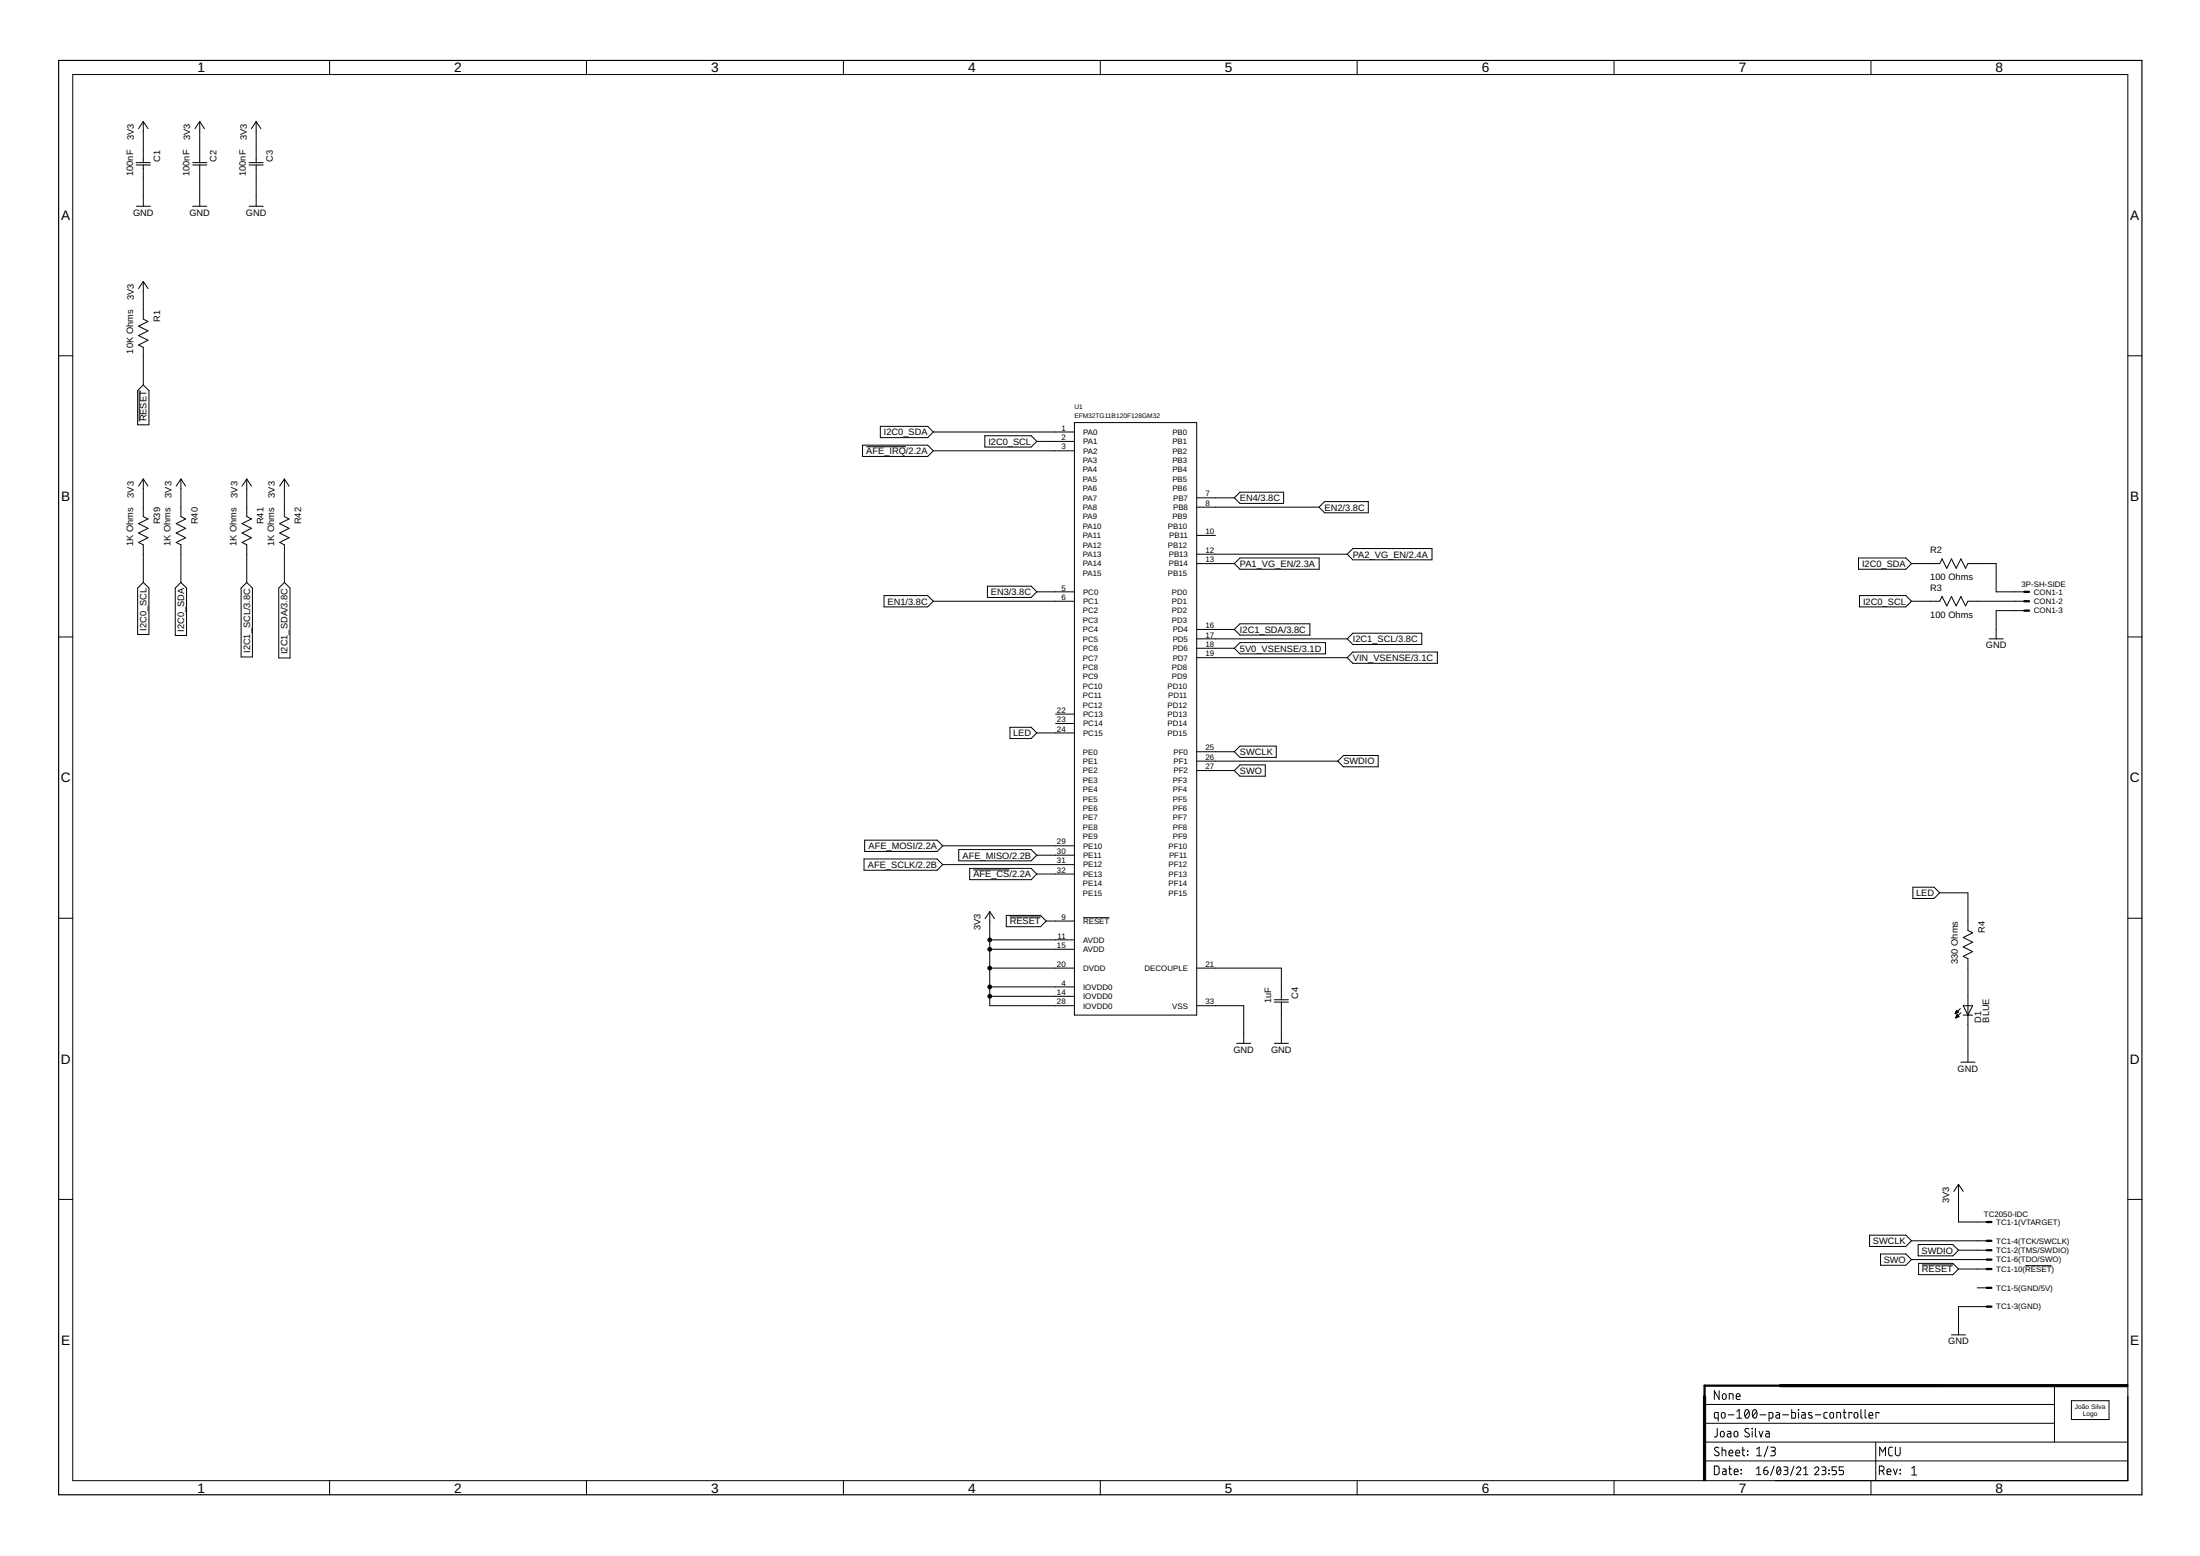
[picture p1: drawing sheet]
<svg xmlns="http://www.w3.org/2000/svg" width="594mm" height="420mm" viewBox="0 0 594 420" stroke-linecap="round" stroke-linejoin="round" font-family="sans-serif">
<g fill="none" stroke="#000" stroke-width=".27">
<path d="M89 16.3v3.8M158.4 16.3v3.8M227.8 16.3v3.8M297.1 16.3v3.8M366.5 16.3v3.8M435.8 16.3v3.8M505.2 16.3v3.8M19.6 20.1h555v379.7h-555zM38.7 32.8v11.1M38.7 32.8l1.3 1.9M38.7 32.8l-1.3 1.9M53.9 32.8v11.1"/>
<path d="M53.9 32.8l1.3 1.9M53.9 32.8l-1.2 1.9M69.2 32.8v11.1M69.2 32.8l1.2 1.9M69.2 32.8l-1.3 1.9M36.8 43.9h3.8M36.8 44.6h3.8M36.8 55.7h3.8M38.7 44.6v11.1M52 43.9h3.8M52 44.6h3.8M52 55.7h3.8"/>
<path d="M53.9 44.6v11.1M67.3 43.9h3.8M67.3 44.6h3.8M67.3 55.7h3.8M69.2 44.6v11.1M38.7 76v10.2l1.3 .6-2.6 1.3 2.6 1.2-2.6 1.3 2.6 1.3-2.6 1.3 1.3 .6v10.1M38.7 76l1.3 1.9M38.7 76l-1.3 1.9M15.8 96.1h3.8M574.6 96.1h3.8M37.6 105.5v8.3M38.7 103.9l1.5 1.6v9.2h-3v-9.2z"/>
<path d="M237.7 115.1h12.8l1.5 1.5-1.5 1.6h-12.8zM252 116.6h38.1M265.9 117.7h12.5l1.6 1.5-1.6 1.5h-12.5zM280 119.2h10.1M290.1 114.1h33.1v160h-33.1zM38.7 129.3v10.2l1.3 .6-2.6 1.3 2.6 1.3-2.6 1.2 2.6 1.3-2.6 1.3 1.3 .6v10.2M38.7 129.3l1.3 2M38.7 129.3l-1.3 2M48.9 129.3v10.2l1.2 .6-2.5 1.3 2.5 1.3-2.5 1.2 2.5 1.3-2.5 1.3 1.3 .6v10.2M48.9 129.3l1.2 2M48.9 129.3l-1.3 2M66.6 129.3v10.2l1.3 .6-2.5 1.3 2.5 1.3-2.5 1.2 2.5 1.3-2.5 1.3 1.2 .6v10.2"/>
<path d="M66.6 129.3l1.3 2M66.6 129.3l-1.2 2M76.8 129.3v10.2l1.3 .6-2.6 1.3 2.6 1.3-2.6 1.2 2.6 1.3-2.6 1.3 1.3 .6v10.2M76.8 129.3l1.3 2M76.8 129.3l-1.3 2M232.9 120.2h17.6l1.5 1.5-1.5 1.6h-17.6zM233.9 120.6h10.7M252 121.7h38.1M323.2 134.4h10.1M323.2 136.9h33M334.8 132.9h11.8v3h-11.8l-1.5-1.5zM356.2 136.9l1.5-1.5h11.8v3.1h-11.8z"/>
<path d="M38.7 157.3l1.5 1.5v12.5h-3v-12.5zM48.9 157.3l1.5 1.5v12.8h-3.1v-12.8zM66.6 157.3l1.6 1.5v18.6h-3.1v-18.6zM76.8 157.3l1.5 1.5v18.9h-3v-18.9zM266.6 158.3h11.8l1.6 1.5-1.6 1.5h-11.8zM280 159.8h10.1M323.2 152.2h10.1M323.2 144.6h5M323.2 149.6h40.6M334.8 150.7h21.4v3h-21.4l-1.5-1.5zM365.3 148.1h21.4v3.1h-21.4l-1.5-1.6zM501.9 150.7h12.7l1.6 1.5-1.6 1.5h-12.7z"/>
<path d="M516.2 152.2h7.6l.6-1.3 1.3 2.6 1.3-2.6 1.2 2.6 1.3-2.6 1.3 2.6 .6-1.3h7.6v7.6h7.7M15.8 172h3.8M238.7 160.8h11.8l1.5 1.5-1.5 1.6h-11.8zM252 162.3h38.1M323.2 172.5h40.6M323.2 170h10.1M323.2 175h10.1M323.2 177.6h40.6M334.8 173.5h23.1v3.1h-23.1l-1.5-1.6zM334.8 168.4h18.9v3.1h-18.9l-1.5-1.5zM365.3 176.1h22.8v3h-22.8l-1.5-1.5zM365.3 171h18.6v3h-18.6l-1.5-1.5z"/>
<path d="M502.1 160.8h12.5l1.6 1.5-1.6 1.6h-12.5zM516.2 162.3h7.6l.6-1.2 1.3 2.5 1.3-2.5 1.2 2.5 1.3-2.5 1.3 2.5 .6-1.3h15.3M537.1 172.5h3.8M546.7 164.9h-7.7v7.6M574.6 172h3.8M272.7 196.4h5.7l1.6 1.5-1.6 1.5h-5.7zM280 197.9h10.1M285.1 195.4h5M285.1 192.8h5M323.2 203h10.1M323.2 205.5h38.1M323.2 208.1h10.1"/>
<path d="M334.8 206.5h6.9v3.1h-6.9l-1.5-1.5zM334.8 201.5h9.8v3h-9.8l-1.5-1.5zM362.8 204h9.4v3.1h-9.4l-1.5-1.6zM233.3 231.9h19.7l1.6 1.6-1.6 1.5h-19.7zM233.5 226.9h19.5l1.6 1.5-1.6 1.5h-19.5zM254.6 233.5h35.5M254.6 228.4h35.5M258.9 229.4h19.5l1.6 1.5-1.6 1.6h-19.5zM261.9 234.5h16.5l1.6 1.5-1.6 1.5h-16.5zM262.8 234.9h9.8M280 236h10.1M280 230.9h10.1"/>
<path d="M516.6 239.6h5.7l1.5 1.5-1.5 1.5h-5.7zM15.8 247.9h3.8M267.3 246.2l1.2 1.9M267.3 246.2l-1.3 1.9M267.3 246.2v25.4h22.8M267.3 253.8h22.8M267.3 256.3h22.8M271.7 247.2h9.3l1.5 1.5-1.5 1.5h-9.3zM272.6 247.6h8.4M282.5 248.7h7.6M292.5 247.8h7.1M523.8 241.1h7.6v10.1l1.3 .7-2.6 1.3 2.6 1.2-2.6 1.3 2.6 1.3-2.6 1.2 1.3 .7v27.9"/>
<path d="M574.6 247.9h3.8M267.3 266.5h22.8M267.3 261.4h22.8M267.3 269h22.8M323.2 271.6h12.7v10.1M323.2 261.4h22.8v8.6M344.1 270h3.8M344.1 270.6h3.8M346 270.6v11.1M528 273.7h.1M528 273.6h.3M528.1 273.5h.5"/>
<path d="M528.1 274.8h.2M528.2 273.3h.7M528.2 273.2h.5M528.2 274.7h.4M528.2 274.6h.6M528.3 273.1h.3M528.3 273h.2M528.3 274.4h.6M528.3 272.9h.1M528.3 274.3h.5M528.4 272.8l-.4 .9M528.4 272.8l.5 .5"/>
<path d="M528.4 274.2h.3M528.4 274.1h.2M528.5 274l.5 .5-.9 .4zM528.9 273.3l-.9 .4M529.4 272.3l-1.4 1.4M529.5 273.5l-1.4 1.4M530.1 271.6h2.6l-1.3 2.5zM530.1 274.1h2.6M333.9 281.7h3.9M344.1 281.7h3.8M529.5 286.8h3.8M528.9 319.8v10.2h7.6"/>
<path d="M528.9 319.8l1.2 1.9M528.9 319.8l-1.3 1.9M15.8 323.9h3.8M504.8 333.5h9.8l1.6 1.5-1.6 1.6h-9.8zM507.8 338.6h6.8l1.6 1.5-1.6 1.6h-6.8zM516.2 335h20.3M518 336.1h9.3l1.6 1.5-1.6 1.5h-9.3zM528.9 337.6h7.6M574.6 323.9h3.8M516.2 340.1h20.3M518.1 341.1h9.2l1.6 1.6-1.6 1.5h-9.2zM519 341.6h8.3"/>
<path d="M528.9 342.7h7.6M534 347.7h2.5M536.5 352.8h-7.6v7.6M546.9 341.8h7.1M460.3 379.2h94.5M464.2 375.5v2.4l-1.3-2.4v2.4M465.2 376.5l.3-.2 .5 .2 .1 .9a.52 .52 0 0 1-.5 .5 .52 .52 0 0 1-.5-.5zM467 377.9v-1.6l.9 .1 .1 1.5M468.8 377.1h1.1a.55 .55 0 0 0-.4-.8 .55 .55 0 0 0-.7 .5l.1 1 1 .1M527 360.4h3.8M554.8 374.2v15.2M559.4 378.2h10.1v5.1h-10.1z"/>
<path d="M89 399.8v3.8M158.4 399.8v3.8M227.8 399.8v3.8M297.1 399.8v3.8M366.5 399.8v3.8M435.8 399.8v3.8M460.3 394.5h114.3M460.3 389.4h114.3M460.3 384.3h94.5M462.9 395.9h.9l.4 .4v1.4l-.4 .5h-.9zM463.7 385.7v2l-.2 .2-.6 .1M464 382.9h-.8l-.2-.2v-1.1l.2-.2h.8v2.3"/>
<path d="M464.1 391a.58 .58 0 0 0-.9-.1 .58 .58 0 0 0 .1 .9l.7 .3a.54 .54 0 0 1 .2 .8 .54 .54 0 0 1-.8 .2l-.5-.3M464.7 386.7l.5-.2a.92 .92 0 0 1 .1 1.5h-.3l-.4-.3zM464.9 381.6l.5-.2a.92 .92 0 0 1 .2 1.5l-.7-.1zM465 391.6l.9 .1 .1 1.4M465 390.8v2.3M465.2 396.6l.7 .1 .2 .2v1.3h-.6a.46 .46 0 0 1-.4-.5 .46 .46 0 0 1 .4-.4h.6M466.5 386.5h.7l.2 .2v1.3h-.6a.46 .46 0 0 1-.4-.4 .46 .46 0 0 1 .4-.5h.6M466.6 382h1.6M466.8 396.6h.8M466.9 392.3h1a.54 .54 0 0 0-.3-.7 .54 .54 0 0 0-.7 .5l.1 .9 .9 .1M467.1 395.9v1.9l.1 .3 .4 .1M468.3 397.4h1a.54 .54 0 0 0-.3-.7 .54 .54 0 0 0-.7 .5l.1 .9 .9 .1"/>
<path d="M468.4 386.7l.5-.2a.92 .92 0 0 1 .1 1.5l-.6-.1zM468.7 392.3h1.1a.54 .54 0 0 0-.4-.7 .54 .54 0 0 0-.7 .5l.1 .9 1 .1M469 382.9h1.3M469 381.1l.6-.5v2.3M470.1 397.9l.2 .1zM470.1 396.8l.2 .2zM470.4 391.6h.7M470.6 390.8v2.1l.5 .2M471.4 380.8a.62 .62 0 0 1 .7-.1 .62 .62 0 0 1 .3 .8 .99 .99 0 0 1-.8 1.4 1.62 1.62 0 0 1-.2-2.1zM471.9 391.8l.1 .1zM471.9 392.8l.1 .1zM472.3 381.1l-1.1 1.3"/>
<path d="M472.3 385.9a.58 .58 0 0 0-.9-.1 .58 .58 0 0 0 0 .9l.7 .4a.58 .58 0 0 1 .1 .8 .58 .58 0 0 1-.9 0l-.2-.2M473.1 385.7l.1 .1zM473.2 386.5v1.5M473.5 380.8a.61 .61 0 0 1 .7-.1 .61 .61 0 0 1 .3 .8 .99 .99 0 0 1-.8 1.4 1.62 1.62 0 0 1-.2-2.1zM474 385.7v1.9l.4 .4M474.3 381.1l-1 1.3M474.3 396.6l.6-.5v2.1M474.3 398.2h1.2M474.4 393.1h1.3M474.4 391.3l.6-.5v2.3M475 386.5l.5 1.5 .5-1.5M475.3 382h1.5"/>
<path d="M476.3 397h.7a.59 .59 0 0 1 .4 .7 .59 .59 0 0 1-.6 .5 .59 .59 0 0 1-.5-.6zM476.9 386.5h.6l.3 .2v1.3h-.6a.46 .46 0 0 1-.5-.4 .46 .46 0 0 1 .5-.5h.6M477.2 396.1l-.7 .3-.2 .6M477.4 390.5l-1 2.9M477.7 382.9h.8l.2-.2v-.9l-.2-.4h-.8v2.3M478.1 390.8h.8a.52 .52 0 0 1 .5 .5 .52 .52 0 0 1-.5 .5h-.5M478.8 391.8a.65 .65 0 0 1 .6 .7 .65 .65 0 0 1-.6 .6h-.7M479.1 395.9l-1 2.5M479.6 381.4h.7l.2 .4v1.1h-.5a.46 .46 0 0 1-.5-.4 .46 .46 0 0 1 .5-.5h.5M480 396.2a.67 .67 0 0 1 .8 .2 .67 .67 0 0 1 .1 .8 .67 .67 0 0 1-.1 .7 .67 .67 0 0 1-.8 .2 1.76 1.76 0 0 1 0-1.9zM480.8 396.6l-1 1.1M481.4 382h1.6"/>
<path d="M481.7 396.1h.7a.48 .48 0 0 1 .4 .5 .48 .48 0 0 1-.4 .4h-.5M482.2 397a.58 .58 0 0 1 .6 .6 .58 .58 0 0 1-.6 .6h-.5M483.8 380.6v2.3h.8l.2-.2v-1.1l-.2-.2h-.8M484.4 395.9l-.9 2.5M485.1 396.6a.58 .58 0 0 1 .9-.5 .58 .58 0 0 1 .1 .9l-1 1.2h1.2M485.6 380.6l.1 .1zM485.7 381.4v1.5M486.6 381.4h.7l.2 .2v1.3h-.6a.46 .46 0 0 1-.4-.4 .46 .46 0 0 1 .4-.5h.6M487 398.2h1.2M487 396.6l.6-.5v2.1M489.2 381.5l-.7-.1-.2 .4 1 .6v.4h-1M490 396.6a.58 .58 0 0 1 .8-.5 .58 .58 0 0 1 .2 .9l-1 1.2h1.2"/>
<path d="M490.2 382h1.5M491.9 396.1h.7a.48 .48 0 0 1 .5 .5 .48 .48 0 0 1-.5 .4h-.5M492.5 397a.58 .58 0 0 1 .6 .6 .58 .58 0 0 1-.6 .6h-.6M493.4 381.4h-.6l-.3 .4 .1 1 .8 .1M493.8 397.9l.2 .1zM493.8 397l.2 .1zM494.2 381.6l.5-.2a.92 .92 0 0 1 .2 1.5l-.7-.1zM495.9 396.1h-1.2v.9h.7a.59 .59 0 0 1 .5 .6 .59 .59 0 0 1-.5 .6h-.7M496 382.9v-1.5l.9 .1 .1 1.4M497.7 381.4h.8M497.8 396.1h-1.1v.9h.7a.59 .59 0 0 1 .4 .6 .59 .59 0 0 1-.4 .6h-.7M498 380.6v2.1l.5 .2"/>
<path d="M500.1 381.7v-.3h-.8v1.5M500.8 381.6l.5-.2a.92 .92 0 0 1 .1 1.5l-.6-.1zM502.5 380.6v2l.4 .3M503.6 380.6l.1 2.1 .3 .2M504.7 382.2h1a.55 .55 0 0 0-.3-.8 .55 .55 0 0 0-.7 .5l.1 .9 .9 .1M505.2 399.8v3.8M506.5 389.4v10.4M507.4 381.7v-.3h-.8v1.5M507.5 397.2h.6a.65 .65 0 0 0 .7-.7 .65 .65 0 0 0-.7-.6h-.6v2.3M507.6 393.1v-2.3l.8 1.3 .7-1.3v2.3M508.3 397.2l.5 1M509.6 397.4h1a.54 .54 0 0 0-.4-.7 .54 .54 0 0 0-.6 .5l.1 .9 .9 .1"/>
<path d="M511 390.8h-.7l-.3 .5v1.4l.4 .4h.6M511.3 396.6l.5 1.6 .5-1.6M511.8 390.8v1.7a.66 .66 0 0 0 .7 .6 .66 .66 0 0 0 .6-.6v-1.7M513.1 396.8l.1 .2zM513.1 397.9l.1 .1zM516.2 396.5l.7-.5v2.3M516.2 398.3h1.3"/>
</g>
<path d="M15.8 16.3h562.6v387.3h-562.6z" fill="none" stroke="#000" stroke-width=".32"/>
<path d="M460 377h.6v22.8h-.6zM480.6 373.9h94v.6h-94z" fill="#000" stroke="#000" stroke-width=".27"/>
<path d="M546.7 159.8h1.2M546.7 162.3h1.2M546.7 164.9h1.2M536.5 330h1.3M536.5 337.6h1.3M536.5 335h1.3M536.5 352.8h1.3M536.5 347.7h1.3M536.5 340.1h1.3M536.5 342.7h1.3M523.8 374.2h-63.5v3.8" fill="none" stroke="#000" stroke-width=".61"/>
<g fill="#000" stroke="#000" stroke-width=".27">
<circle cx="267.3" cy="253.8" r=".51"/>
<circle cx="267.3" cy="256.3" r=".51"/>
<circle cx="267.3" cy="269" r=".51"/>
<circle cx="267.3" cy="266.5" r=".51"/>
<circle cx="267.3" cy="261.4" r=".51"/>
</g>
<g font-size="3.7">
<text x="53.3" y="19.5">1</text>
<text x="122.7" y="19.5">2</text>
<text x="192" y="19.5">3</text>
<text x="261.4" y="19.5">4</text>
<text x="330.8" y="19.5">5</text>
<text x="400.2" y="19.5">6</text>
<text x="469.5" y="19.5">7</text>
<text x="538.9" y="19.5">8</text>
<text x="16.5" y="59.4">A</text>
<text x="575.3" y="59.4">A</text>
<text x="16.5" y="135.3">B</text>
<text x="575.3" y="135.3">B</text>
<text x="16.4" y="211.3">C</text>
<text x="575.2" y="211.3">C</text>
<text x="16.4" y="287.2">D</text>
<text x="575.2" y="287.2">D</text>
<text x="16.5" y="363.1">E</text>
<text x="575.3" y="363.1">E</text>
<text x="53.3" y="403">1</text>
<text x="122.7" y="403">2</text>
<text x="192" y="403">3</text>
<text x="261.4" y="403">4</text>
<text x="330.8" y="403">5</text>
<text x="400.2" y="403">6</text>
<text x="469.5" y="403">7</text>
<text x="538.9" y="403">8</text>
</g>
<g font-size="2.5">
<text x="36.2" y="37.9" transform="rotate(-90 36.2 37.9)">3V3</text>
<text x="51.4" y="37.9" transform="rotate(-90 51.4 37.9)">3V3</text>
<text x="66.6" y="37.9" transform="rotate(-90 66.6 37.9)">3V3</text>
<text x="35.9" y="47.6" transform="rotate(-90 35.9 47.6)">100nF</text>
<text x="43.2" y="43.6" transform="rotate(-90 43.2 43.6)">C1</text>
<text x="51.2" y="47.6" transform="rotate(-90 51.2 47.6)">100nF</text>
<text x="58.5" y="43.6" transform="rotate(-90 58.5 43.6)">C2</text>
<text x="66.4" y="47.6" transform="rotate(-90 66.4 47.6)">100nF</text>
<text x="73.7" y="43.6" transform="rotate(-90 73.7 43.6)">C3</text>
<text x="35.9" y="58.2">GND</text>
<text x="51.2" y="58.2">GND</text>
<text x="66.4" y="58.2">GND</text>
<text x="36.2" y="81.1" transform="rotate(-90 36.2 81.1)">3V3</text>
<text x="43.2" y="86.8" transform="rotate(-90 43.2 86.8)">R1</text>
<text x="35.9" y="95.5" transform="rotate(-90 35.9 95.5)">10K Ohms</text>
<text x="39.6" y="113.8" transform="rotate(-90 39.6 113.8)">RESET</text>
<text x="238.7" y="117.5">I2C0_SDA</text>
<text x="233.9" y="122.6">AFE_IRQ/2.2A</text>
<text x="266.9" y="120.1">I2C0_SCL</text>
<text x="36.2" y="134.4" transform="rotate(-90 36.2 134.4)">3V3</text>
<text x="46.3" y="134.4" transform="rotate(-90 46.3 134.4)">3V3</text>
<text x="64.1" y="134.4" transform="rotate(-90 64.1 134.4)">3V3</text>
<text x="74.2" y="134.4" transform="rotate(-90 74.2 134.4)">3V3</text>
<text x="334.8" y="135.3">EN4/3.8C</text>
<text x="357.7" y="137.8">EN2/3.8C</text>
<text x="43.2" y="141.6" transform="rotate(-90 43.2 141.6)">R39</text>
<text x="53.4" y="141.6" transform="rotate(-90 53.4 141.6)">R40</text>
<text x="71.2" y="141.6" transform="rotate(-90 71.2 141.6)">R41</text>
<text x="81.3" y="141.6" transform="rotate(-90 81.3 141.6)">R42</text>
<text x="35.9" y="147.4" transform="rotate(-90 35.9 147.4)">1K Ohms</text>
<text x="46.1" y="147.4" transform="rotate(-90 46.1 147.4)">1K Ohms</text>
<text x="63.9" y="147.4" transform="rotate(-90 63.9 147.4)">1K Ohms</text>
<text x="74" y="147.4" transform="rotate(-90 74 147.4)">1K Ohms</text>
<text x="521.3" y="149.4">R2</text>
<text x="334.8" y="153.1">PA1_VG_EN/2.3A</text>
<text x="365.3" y="150.5">PA2_VG_EN/2.4A</text>
<text x="502.8" y="153.1">I2C0_SDA</text>
<text x="267.6" y="160.7">EN3/3.8C</text>
<text x="521.3" y="156.7">100 Ohms</text>
<text x="521.3" y="159.6">R3</text>
<text x="239.7" y="163.2">EN1/3.8C</text>
<text x="503.1" y="163.2">I2C0_SCL</text>
<text x="521.3" y="166.9">100 Ohms</text>
<text x="39.6" y="170.4" transform="rotate(-90 39.6 170.4)">I2C0_SCL</text>
<text x="49.7" y="170.6" transform="rotate(-90 49.7 170.6)">I2C0_SDA</text>
<text x="334.8" y="170.9">I2C1_SDA/3.8C</text>
<text x="365.3" y="173.4">I2C1_SCL/3.8C</text>
<text x="67.5" y="176.3" transform="rotate(-90 67.5 176.3)">I2C1_SCL/3.8C</text>
<text x="77.7" y="176.6" transform="rotate(-90 77.7 176.6)">I2C1_SDA/3.8C</text>
<text x="334.8" y="175.9">5V0_VSENSE/3.1D</text>
<text x="365.3" y="178.5">VIN_VSENSE/3.1C</text>
<text x="536.3" y="175.1">GND</text>
<text x="273.6" y="198.8">LED</text>
<text x="334.8" y="203.9">SWCLK</text>
<text x="334.8" y="209">SWO</text>
<text x="362.8" y="206.4">SWDIO</text>
<text x="234.5" y="229.3">AFE_MOSI/2.2A</text>
<text x="259.9" y="231.8">AFE_MISO/2.2B</text>
<text x="234.4" y="234.4">AFE_SCLK/2.2B</text>
<text x="262.8" y="236.9">AFE_CS/2.2A</text>
<text x="517.4" y="242">LED</text>
<text x="264.7" y="251.2" transform="rotate(-90 264.7 251.2)">3V3</text>
<text x="272.6" y="249.6">RESET</text>
<text x="536" y="251.9" transform="rotate(-90 536 251.9)">R4</text>
<text x="528.6" y="260.3" transform="rotate(-90 528.6 260.3)">330 Ohms</text>
<text x="350.6" y="269.7" transform="rotate(-90 350.6 269.7)">C4</text>
<text x="343.2" y="270.8" transform="rotate(-90 343.2 270.8)">1uF</text>
<text x="535" y="276.1" transform="rotate(-90 535 276.1)">D1</text>
<text x="537.1" y="276.1" transform="rotate(-90 537.1 276.1)">BLUE</text>
<text x="333.1" y="284.3">GND</text>
<text x="343.2" y="284.3">GND</text>
<text x="528.6" y="289.3">GND</text>
<text x="526.3" y="324.9" transform="rotate(-90 526.3 324.9)">3V3</text>
<text x="505.8" y="335.9">SWCLK</text>
<text x="508.7" y="341">SWO</text>
<text x="518.9" y="338.5">SWDIO</text>
<text x="519" y="343.6">RESET</text>
<text x="526.1" y="363">GND</text>
</g>
<g font-size="2.1">
<text x="286.6" y="116.3">1</text>
<text x="286.6" y="118.8">2</text>
<text x="292.5" y="117.4">PA0</text>
<text x="292.5" y="119.9">PA1</text>
<text x="316.6" y="119.9">PB1</text>
<text x="316.6" y="117.4">PB0</text>
<text x="286.6" y="121.4">3</text>
<text x="292.4" y="125">PA3</text>
<text x="292.5" y="122.5">PA2</text>
<text x="316.6" y="122.5">PB2</text>
<text x="316.6" y="125">PB3</text>
<text x="292.4" y="130.1">PA5</text>
<text x="292.4" y="127.6">PA4</text>
<text x="316.6" y="127.6">PB4</text>
<text x="316.6" y="130.1">PB5</text>
<text x="292.4" y="132.6">PA6</text>
<text x="292.4" y="135.2">PA7</text>
<text x="292.4" y="137.7">PA8</text>
<text x="316.6" y="132.6">PB6</text>
<text x="316.8" y="135.2">PB7</text>
<text x="316.8" y="137.7">PB8</text>
<text x="325.5" y="134.1">7</text>
<text x="325.5" y="136.6">8</text>
<text x="292.4" y="140.3">PA9</text>
<text x="292.4" y="142.8">PA10</text>
<text x="315.4" y="142.8">PB10</text>
<text x="316.6" y="140.3">PB9</text>
<text x="292.4" y="145.3">PA11</text>
<text x="292.4" y="147.9">PA12</text>
<text x="315.4" y="147.9">PB12</text>
<text x="315.8" y="145.3">PB11</text>
<text x="325.5" y="144.2">10</text>
<text x="325.5" y="149.3">12</text>
<text x="292.4" y="150.4">PA13</text>
<text x="292.4" y="155.5">PA15</text>
<text x="292.4" y="153">PA14</text>
<text x="315.4" y="155.5">PB15</text>
<text x="315.6" y="150.4">PB13</text>
<text x="315.6" y="153">PB14</text>
<text x="325.5" y="151.8">13</text>
<text x="286.6" y="159.5">5</text>
<text x="292.5" y="160.6">PC0</text>
<text x="316.5" y="160.6">PD0</text>
<text x="545.9" y="158.4">3P-SH-SIDE</text>
<text x="549.2" y="160.6">CON1-1</text>
<text x="286.6" y="162">6</text>
<text x="292.4" y="165.7">PC2</text>
<text x="292.5" y="163.1">PC1</text>
<text x="316.5" y="165.7">PD2</text>
<text x="316.5" y="163.1">PD1</text>
<text x="549.2" y="163.1">CON1-2</text>
<text x="549.2" y="165.7">CON1-3</text>
<text x="292.4" y="170.7">PC4</text>
<text x="292.4" y="173.3">PC5</text>
<text x="292.4" y="168.2">PC3</text>
<text x="316.5" y="168.2">PD3</text>
<text x="316.7" y="170.7">PD4</text>
<text x="316.7" y="173.3">PD5</text>
<text x="325.5" y="169.6">16</text>
<text x="325.5" y="172.2">17</text>
<text x="292.4" y="175.8">PC6</text>
<text x="292.4" y="178.4">PC7</text>
<text x="316.7" y="175.8">PD6</text>
<text x="316.7" y="178.4">PD7</text>
<text x="325.5" y="174.7">18</text>
<text x="325.5" y="177.2">19</text>
<text x="292.4" y="180.9">PC8</text>
<text x="292.4" y="183.4">PC9</text>
<text x="292.4" y="186">PC10</text>
<text x="315.3" y="186">PD10</text>
<text x="316.5" y="180.9">PD8</text>
<text x="316.5" y="183.4">PD9</text>
<text x="292.4" y="191.1">PC12</text>
<text x="292.4" y="188.5">PC11</text>
<text x="315.3" y="191.1">PD12</text>
<text x="315.4" y="188.5">PD11</text>
<text x="285.4" y="195">23</text>
<text x="285.4" y="197.6">24</text>
<text x="285.4" y="192.5">22</text>
<text x="292.5" y="196.1">PC14</text>
<text x="292.5" y="193.6">PC13</text>
<text x="315.3" y="193.6">PD13</text>
<text x="315.3" y="196.1">PD14</text>
<text x="292.4" y="203.8">PE0</text>
<text x="292.5" y="198.7">PC15</text>
<text x="315.3" y="198.7">PD15</text>
<text x="316.9" y="203.8">PF0</text>
<text x="325.5" y="202.6">25</text>
<text x="292.4" y="206.3">PE1</text>
<text x="292.4" y="208.8">PE2</text>
<text x="316.9" y="206.3">PF1</text>
<text x="316.9" y="208.8">PF2</text>
<text x="325.5" y="205.2">26</text>
<text x="325.5" y="207.7">27</text>
<text x="292.4" y="211.4">PE3</text>
<text x="292.4" y="213.9">PE4</text>
<text x="316.7" y="211.4">PF3</text>
<text x="316.7" y="213.9">PF4</text>
<text x="292.4" y="216.5">PE5</text>
<text x="292.4" y="219">PE6</text>
<text x="292.4" y="221.5">PE7</text>
<text x="316.7" y="216.5">PF5</text>
<text x="316.7" y="219">PF6</text>
<text x="316.7" y="221.5">PF7</text>
<text x="292.4" y="224.1">PE8</text>
<text x="292.4" y="226.6">PE9</text>
<text x="316.7" y="224.1">PF8</text>
<text x="316.7" y="226.6">PF9</text>
<text x="285.4" y="233.1">31</text>
<text x="285.4" y="230.6">30</text>
<text x="285.4" y="228">29</text>
<text x="292.5" y="231.7">PE11</text>
<text x="292.5" y="229.1">PE10</text>
<text x="315.5" y="229.1">PF10</text>
<text x="315.7" y="231.7">PF11</text>
<text x="285.4" y="235.7">32</text>
<text x="292.4" y="239.3">PE14</text>
<text x="292.5" y="234.2">PE12</text>
<text x="292.5" y="236.8">PE13</text>
<text x="315.5" y="236.8">PF13</text>
<text x="315.5" y="239.3">PF14</text>
<text x="315.5" y="234.2">PF12</text>
<text x="292.4" y="241.8">PE15</text>
<text x="315.5" y="241.8">PF15</text>
<text x="286.6" y="248.3">9</text>
<text x="292.5" y="249.5">RESET</text>
<text x="285.4" y="256">15</text>
<text x="285.6" y="253.4">11</text>
<text x="292.5" y="254.5">AVDD</text>
<text x="292.5" y="257.1">AVDD</text>
<text x="285.4" y="261">20</text>
<text x="292.5" y="262.2">DVDD</text>
<text x="309.1" y="262.2">DECOUPLE</text>
<text x="325.5" y="261">21</text>
<text x="285.4" y="268.7">14</text>
<text x="286.6" y="266.1">4</text>
<text x="292.5" y="267.2">IOVDD0</text>
<text x="292.5" y="269.8">IOVDD0</text>
<text x="285.4" y="271.2">28</text>
<text x="292.5" y="272.3">IOVDD0</text>
<text x="316.6" y="272.3">VSS</text>
<text x="325.5" y="271.2">33</text>
<text x="535.7" y="328.6">TC2050-IDC</text>
<text x="539" y="330.7">TC1-1(VTARGET)</text>
<text x="539" y="335.8">TC1-4(TCK/SWCLK)</text>
<text x="539" y="338.4">TC1-2(TMS/SWDIO)</text>
<text x="539" y="340.9">TC1-6(TDO/SWO)</text>
<text x="539" y="343.4">TC1-10(RESET)</text>
<text x="539" y="353.6">TC1-3(GND)</text>
<text x="539" y="348.5">TC1-5(GND/5V)</text>
</g>
<g font-size="1.8">
<text x="290.1" y="112.8">EFM32TG11B120F128GM32</text>
<text x="290.1" y="110.5">U1</text>
<text x="560.3" y="380.5">João Silva</text>
<text x="562.4" y="382.4">Logo</text>
</g>
</svg>
